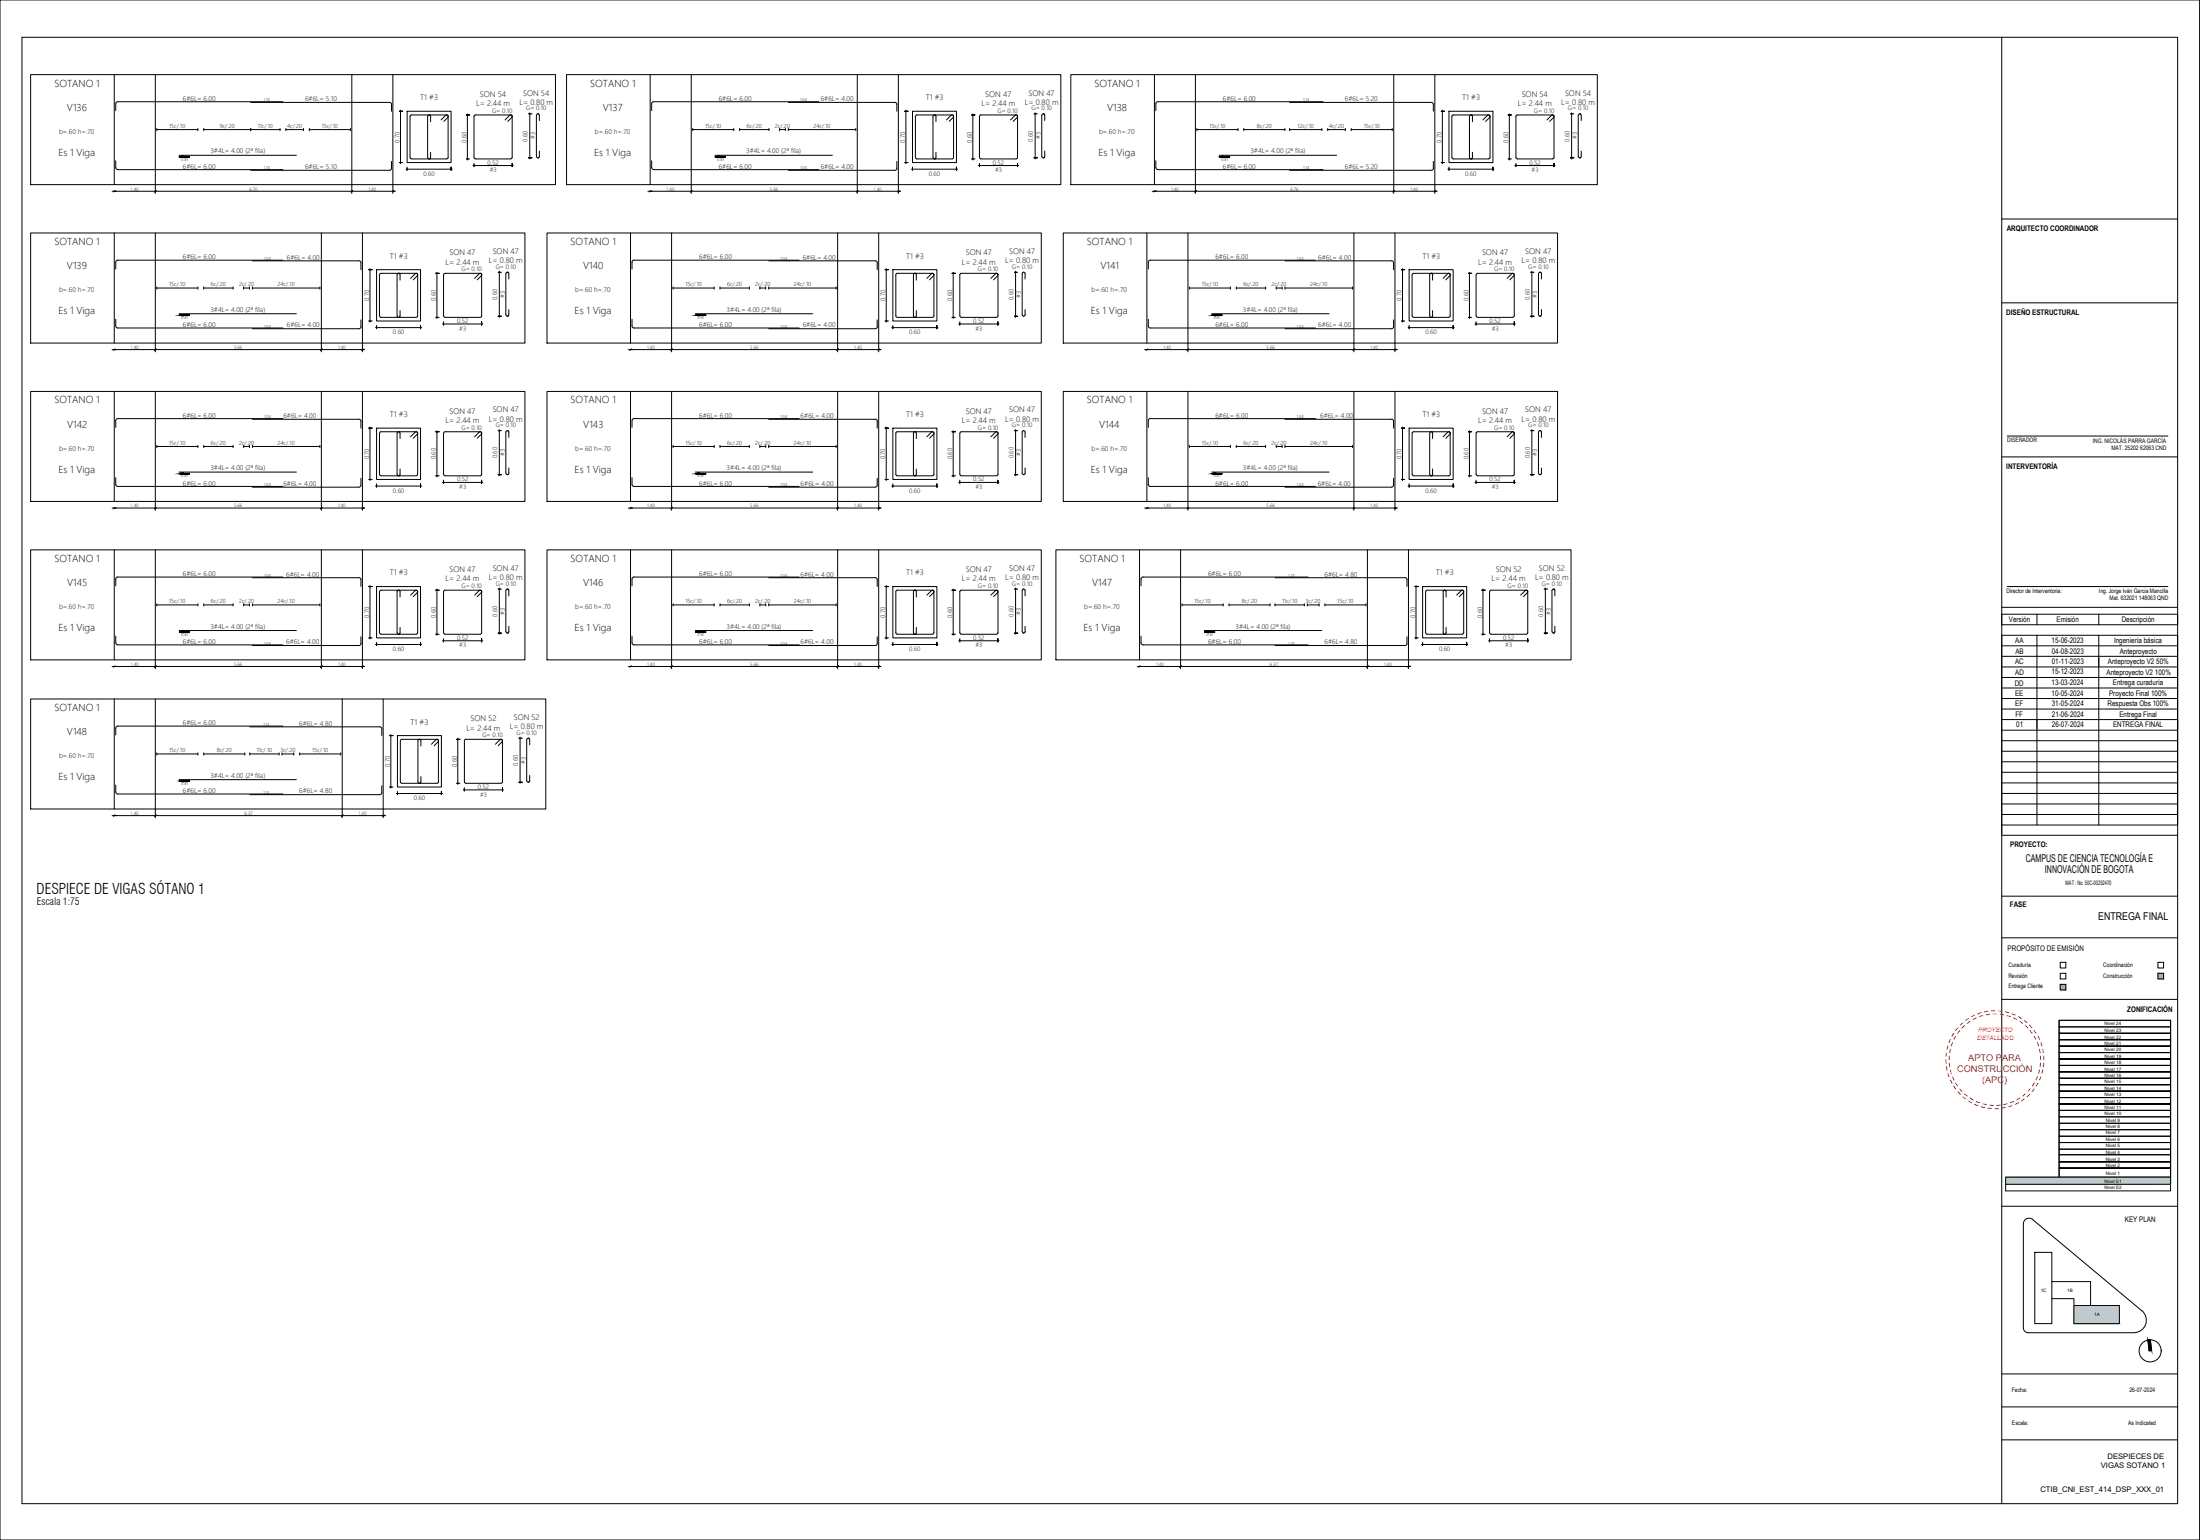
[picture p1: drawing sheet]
<svg xmlns="http://www.w3.org/2000/svg" width="1000mm" height="700mm" viewBox="0 0 1000 700" stroke-linecap="round" stroke-linejoin="round" font-family="sans-serif">
<!-- layer: SECC -->
<g fill="none" stroke="#000" stroke-width=".45">
<path d="M14 34h239v50h-239zM52 34v50M71 34v50M160 34v50M179 34v50M258 34h224v50h-224zM296 34v50M314 34v50M390 34v50M408 34v50M487 34h239v50h-239zM525 34v50"/>
<path d="M543 34v50M634 34v50M652 34v50M185 51h20v23h-20zM415 51h20v23h-20zM659 51h20v23h-20zM14 106h225v50h-225zM52 106v50M71 106v50M146 106v50M165 106v50M249 106h224v50h-224z"/>
<path d="M287 106v50M305 106v50M381 106v50M399 106v50M483 106h225v50h-225zM521 106v50M540 106v50M615 106v50M634 106v50M171 123h20v23h-20zM406 123h20v23h-20zM641 123h20v23h-20z"/>
<path d="M14 178h225v50h-225zM52 178v50M71 178v50M146 178v50M165 178v50M249 178h224v50h-224zM287 178v50M305 178v50M381 178v50M399 178v50M483 178h225v50h-225zM521 178v50"/>
<path d="M540 178v50M615 178v50M634 178v50M171 195h20v23h-20zM406 195h20v23h-20zM641 195h20v23h-20zM14 250h225v50h-225zM52 250v50M71 250v50M146 250v50M165 250v50M249 250h224v50h-224z"/>
<path d="M287 250v50M305 250v50M381 250v50M399 250v50M480 250h234v50h-234zM518 250v50M537 250v50M622 250v50M640 250v50M171 267h20v23h-20zM406 267h20v23h-20zM647 267h20v23h-20z"/>
<path d="M14 318h234v50h-234zM52 318v50M71 318v50M156 318v50M174 318v50M181 334h20v24h-20z"/>
</g>
<!-- layer: Refuerzo -->
<g fill="none" stroke="#000" stroke-width=".45">
<path d="M114 47h63M129 46h-75l-1 1v3M177 47h1v4M196 55v-2a.7 .7 0 0 0-1-1 .7 .7 0 0 0-1 1v19a.7 .7 0 0 0 1 0 .7 .7 0 0 0 1 0v-3M201 54l2-2 1 1v19h-17v-20h16l1 1-2 2M215 53v19M216 53v-1h16l1 1-2 2M232 52l-2 2M232 52l1 1v19h-17M245 55v-3a.7 .7 0 0 0-1 0v19a.7 .7 0 0 0 1 1 .7 .7 0 0 0 0-1v-2M358 47h49h1v4M372 46h-75l-1 1v3"/>
<path d="M425 55v-2a.7 .7 0 0 0 0-1 .7 .7 0 0 0-1 1v19a.7 .7 0 0 0 1 0v-3M433 53l-1 2M433 53v-1h-17v20h17v-19v-1l-3 2M445 53v19M459 54l3-2 1 1v19h-1M462 52h-16l-1 1M462 52l1 1-2 2M475 55v-3a.7 .7 0 0 0-1 0v19a.7 .7 0 0 0 0 1 .7 .7 0 0 0 1-1v-2M586 47h65h1v4M601 46h-75v1l-1 3M661 52h16M661 52l-1 1v19h1"/>
<path d="M669 55v-2a.7 .7 0 0 0 0-1 .7 .7 0 0 0-1 1v19a.7 .7 0 0 0 1 0v-3M674 54l2-2 1 1v19M677 52v1l-2 2M703 54l3-2v1v19h-17v-20h17v1l-2 2M717 52v19M718 52a.7 .7 0 0 1 1 0v3M53 73v4h1M54 77h75M81 71h54M114 77h63M178 73v4M178 76l-1 1"/>
<path d="M296 73v4h1M297 77h75M325 71h53M408 73v4M408 76l-1 1h-49M445 72h1h16M525 73l1 4M526 77h75M554 71h54M652 73v4M652 76l-1 1h-65M661 72h16"/>
<path d="M719 69v2a.7 .7 0 0 1-1 1 .7 .7 0 0 1 0-1M115 119h48h1M129 118h-75l-1 1v3M164 119v4M349 119h49M363 118h-75l-1 1v3M398 119h1v4M584 119h49l1 4M598 118h-75l-1 1v3M182 127v-2a.7 .7 0 0 0-1-1 .7 .7 0 0 0 0 1v19a.7 .7 0 0 0 1 0v-3M187 127l2-3 1 1v19h-17v-20h16l1 1-2 2M216 127l2-3 1 1v19h-17v-20h17v1l-2 2"/>
<path d="M231 127v-3a.7 .7 0 0 0-1 0v19a.7 .7 0 0 0 1 1 .7 .7 0 0 0 0-1v-2M408 124h16M408 124l-1 1v19h1M417 127v-2a.7 .7 0 0 0-1-1 .7 .7 0 0 0-1 1v19a.7 .7 0 0 0 1 0 .7 .7 0 0 0 1 0v-3M421 127l3-3 1 1v19h-1M424 124l1 1-2 2M450 127l3-3 1 1-1 19h-16v-20h16l1 1-2 2M465 124h.1M465 124v19a.7 .7 0 0 0 0 1 .7 .7 0 0 0 1-1v-2M465 124h1v3M651 127v-2a.7 .7 0 0 0 0-1 .7 .7 0 0 0-1 1v19a.7 .7 0 0 0 1 0v-3M659 125l-2 2"/>
<path d="M659 125v-1h-17v20h17v-19l-1-1-2 3M685 127l2-3 1 1v19h-17v-20h17v1l-2 2M701 127v-3a.7 .7 0 0 0-1 0 .7 .7 0 0 0-1 0v19a.7 .7 0 0 0 1 1 .7 .7 0 0 0 1-1v-2M53 145v4h1h75M81 143h54M164 145v4M164 148l-1 1h-48M287 145v4h1h75M316 143h53M349 149h49M399 145v4M399 148l-1 1"/>
<path d="M408 144h16M465 144h.1M522 145v4h1h75M551 143h53M634 145v4M634 148l-1 1h-49M115 191h48h1M129 190h-75l-1 1v3M164 191v4M173 197v19h17v-19M173 197v-1h16l1 1-2 2M181 197v19a.7 .7 0 0 0 1 0v-3"/>
<path d="M182 197a.7 .7 0 0 0-1-1 .7 .7 0 0 0 0 1M182 197v2M190 197l-1-1-2 3M202 197v19h17v-19M202 197v-1h17v1l-2 2M219 197l-1-1-2 3M231 199v-3a.7 .7 0 0 0-1 0v19a.7 .7 0 0 0 1 1 .7 .7 0 0 0 0-1v-2M349 191h49M363 190h-75l-1 1v3M398 191h1v4M407 197v19h1M408 196h16"/>
<path d="M408 196l-1 1M415 197v19a.7 .7 0 0 0 1 0 .7 .7 0 0 0 1 0v-3M417 197a.7 .7 0 0 0-1-1 .7 .7 0 0 0-1 1M417 197v2M424 196l1 1-2 2M425 197l-1-1-3 3M425 197v19h-1M436 197v19h1h16l1-19M436 197l1-1h16l1 1-2 2M454 197l-1-1-3 3M465 196h.1M465 196v19v1"/>
<path d="M465 196h1v3M584 191h49l1 4M598 190h-75l-1 1v3M642 197v19h1h16v-19M642 197l1-1h16v1M650 197v19a.7 .7 0 0 0 1 0v-3M651 197v2M651 197a.7 .7 0 0 0 0-1 .7 .7 0 0 0-1 1M659 197l-2 2M659 197l-1-1-2 3M671 197v19h1h16v-19M671 197l1-1h16v1l-2 2"/>
<path d="M688 197l-1-1-2 3M701 199v-3a.7 .7 0 0 0-1 0 .7 .7 0 0 0-1 0v19a.7 .7 0 0 0 1 1 .7 .7 0 0 0 1-1v-2M53 217v4h1h75M81 215h54M164 217v3M287 217v4h1h75M316 215h53M399 217v4h-1M408 216h16M465 216h.1M466 213v2l-1 1M522 217v4h1h75"/>
<path d="M551 215h53M634 217l-1 4h-49M164 220l-1 1h-48M349 221h49M115 263h48h1M129 262h-75l-1 1v3M164 263v4M173 269v19h17v-19M173 269v-1h16l1 1-2 2M181 269v19a.7 .7 0 0 0 1 0v-3M182 269a.7 .7 0 0 0-1-1 .7 .7 0 0 0 0 1M182 269v2"/>
<path d="M190 269l-1-1-2 2M202 269v19h17v-19M202 269v-1h17v1l-2 2M219 269l-1-1-2 2M231 271v-3a.7 .7 0 0 0-1 0v19a.7 .7 0 0 0 1 1 .7 .7 0 0 0 0-1v-2M349 263h49M363 262h-75l-1 1v3M398 263h1v4M407 269v19h1M408 268h16M408 268l-1 1M415 269v19a.7 .7 0 0 0 1 0 .7 .7 0 0 0 1 0v-3"/>
<path d="M417 269a.7 .7 0 0 0-1-1 .7 .7 0 0 0-1 1M417 269v2M424 268l1 1-2 2M425 269l-1-1-3 2M425 269v19h-1M436 269v19h1h16l1-19M436 269l1-1h16l1 1-2 2M454 269l-1-1-3 2M465 268h.1M465 268v19v1M465 268h1v3M580 263h59h1v4"/>
<path d="M595 262h-75l-1 1v3M648 269v19M648 269l1-1h16v1l-2 2M656 269v19a.7 .7 0 0 0 1 0v-3M657 269v2M657 269a.7 .7 0 0 0 0-1 .7 .7 0 0 0-1 1M665 269l-1-1-2 2M665 269v19h-16h-1M677 269v19h1h16l1-19M677 269l1-1h16v1l-1 2M695 269l-1-1-3 2M707 271v-3a.7 .7 0 0 0-1 0v19a.7 .7 0 0 0 0 1 .7 .7 0 0 0 1-1v-2"/>
<path d="M53 289v4h1h75M81 287h54M164 289v3M164 292l-1 1h-48M287 289v4h1h75M316 287h53M349 293h49M399 289v4h-1M408 288h16M465 288h.1M466 285v2l-1 1M519 289v4h1h75"/>
<path d="M547 287h54M640 289v4h-1h-59M114 330h59M129 330h-75l-1 1v3M173 330l1 1v3M191 339v-2a.7 .7 0 0 0 0-1 .7 .7 0 0 0-1 1v18a.7 .7 0 0 0 1 1 .7 .7 0 0 0 0-1v-2M196 338l2-2h1v20h-17v-20h17v1l-2 2M227 336l-2 2M227 336h1v1v19h-17v-20h17v1l-2 2M241 339v-3a.7 .7 0 0 0-1 0 .7 .7 0 0 0-1 0v19a.7 .7 0 0 0 1 0 .7 .7 0 0 0 1 0v-3M53 357v3l1 1h75M81 354h54"/>
<path d="M174 357v4h-1h-59"/>
</g>
<!-- layer: tex-rf -->
<g fill="none" stroke="#000" stroke-width=".45">
<path d="M71 59h19M71 58v1M90 58v1M93 59h34M93 58v1M114 58v1M127 58v1M130 59h8M130 58v1M138 58v1M141 59h18M141 58v1"/>
<path d="M159 58v1M182 51h1h-1M182 51h1M182 50v24M212 52h1h-1M212 52h1M212 52v21M240 52h2M241 51v21M315 59h19M315 58v1M334 58v1"/>
<path d="M336 59h14M336 58v1M350 58v1M354 59h3M354 58v1M357 58v1M358 59h31M358 58v1M389 58v1M411 51h2h-2M411 51h1M412 50v24"/>
<path d="M442 52h1h-1M442 52h1M442 52v21M470 52h2M471 51v21M544 59h19M544 58v1M563 58v1M565 59h19M565 58v1M584 58v1M586 59h15"/>
<path d="M586 58v1M601 58v1M604 59h8M604 58v1M612 58v1M614 59h19M614 58v1M633 58v1M655 51h2h-2M655 51h1M656 50v24M686 52h1h-1"/>
<path d="M686 52h1M686 52v21M714 52h1M714 51v21M182 74h1M185 77h21M185 76v1M205 77v-1v1M205 76v1M212 72h1M215 75h18M215 74v2"/>
<path d="M233 76v-2v2M233 75v1M240 72h2h-2M240 72h1M411 74h2M414 77h21M415 76v1M435 77v-1v1M435 76v1M442 72h1M445 75h18M445 74v2"/>
<path d="M463 76v-2v2M463 75v1M470 72h2h-2M470 72h1M655 74h2M658 77h21M659 76v1M679 77v-1v1M679 76v1M686 72h1M689 75h18M689 74v2"/>
<path d="M706 76v-2v2M706 75v1M714 72h1h-1M714 72h1M71 131h19M71 130v1M90 130v1M93 131h13M93 130v1M106 130v1M111 131h2M111 130v1"/>
<path d="M113 130v1M115 131h30M115 130v1M145 130v1M168 123h1h-1M168 123h1M168 122v24M198 124h2h-2M198 124h1M199 124v21M226 124h2M227 123v21"/>
<path d="M306 131h19M306 130v1M325 130v1M327 131h14M327 130v1M341 130v1M345 131h3M345 130v1M348 130v1M349 131h31M349 130v1M380 130v1"/>
<path d="M402 123h2h-2M402 123h1M403 122v24M433 124h1h-1M433 124h1M433 124v21M461 124h2M462 123v21M541 131h18M541 130v1M559 130v1M562 131h13"/>
<path d="M562 130v1M575 130v1M580 131h3M580 130v1M583 130v1M584 131h31M584 130v1M615 130v1M637 123h2h-2M637 123h1M638 122v24M668 124h1h-1"/>
<path d="M668 124h1M668 124v21M696 124h1M696 123v21M168 146h1M171 149h21M171 148v1M191 149v-1v1M191 148v1M198 144h2M201 147h18M202 146v2"/>
<path d="M219 148v-2v2M219 147v1M226 144h2h-2M226 144h1M402 146h2M405 149h21M406 148v1M426 149v-1v1M426 148v1M433 144h1M436 147h18M436 146v2"/>
<path d="M454 148v-2v2M454 147v1M461 144h2h-2M461 144h1M637 146h2M640 149h21M641 148v1M661 149v-1v1M661 148v1M668 144h1M671 147h18M671 146v2"/>
<path d="M688 148v-2v2M688 147v1M696 144h1h-1M696 144h1M168 195h1h-1M168 195h1M168 194v24M198 196h2h-2M198 196h1M199 196v21M226 196h2M227 195v21"/>
<path d="M402 195h2h-2M402 195h1M403 194v24M433 196h1h-1M433 196h1M433 196v21M461 196h2M462 195v21M637 195h2h-2M637 195h1M638 194v24M668 196h1h-1"/>
<path d="M668 196h1M668 196v21M696 196h1M696 195v21M71 202v1M71 203h19M90 202v1M93 202v1M93 203h13M106 202v1M111 202v1M111 203h2"/>
<path d="M113 202v1M115 202v1M115 203h30M145 202v1M168 218h1M171 220v1M198 216h2M201 219h18M202 218v2M219 220v-2v2M219 219v1M226 216h2h-2"/>
<path d="M226 216h1M306 202v1M306 203h19M325 202v1M327 202v1M327 203h14M341 202v1M345 202v1M345 203h3M348 202v1M349 202v1M349 203h31"/>
<path d="M380 202v1M402 218h2M406 220v1M433 216h1M436 219h18M436 218v2M454 220v-2v2M454 219v1M461 216h2h-2M461 216h1M541 202v1M541 203h18"/>
<path d="M559 202v1M562 202v1M562 203h13M575 202v1M580 202v1M580 203h3M583 202v1M584 202v1M584 203h31M615 202v1M637 218h2M641 220v1"/>
<path d="M668 216h1M671 219h18M671 218v2M688 220v-2v2M688 219v1M696 216h1h-1M696 216h1M171 221h21M191 221v-1v1M191 220v1M405 221h21M426 221v-1v1"/>
<path d="M426 220v1M640 221h21M661 221v-1v1M661 220v1M71 274v1M71 275h19M90 274v1M93 274v1M93 275h13M106 274v1M111 274v1M111 275h2"/>
<path d="M113 274v1M115 274v1M115 275h30M145 274v1M168 267h1h-1M168 267h1M168 266v24M198 268h2h-2M198 268h1M199 268v21M226 268h2M227 267v21"/>
<path d="M306 274v1M306 275h19M325 274v1M327 274v1M327 275h14M341 274v1M345 274v1M345 275h3M348 274v1M349 274v1M349 275h31M380 274v1"/>
<path d="M402 267h2h-2M402 267h1M403 266v24M433 268h1h-1M433 268h1M433 268v21M461 268h2M462 267v21M537 275h19M537 274v1M556 274v1M559 275h18"/>
<path d="M559 274v1M577 274v1M580 275h13M580 274v1M593 274v1M594 275h6M594 274v1M600 274v1M602 275h19M602 274v1M621 274v1M643 267h2h-2"/>
<path d="M643 267h1M644 266v24M674 268h1h-1M674 268h1M674 268v21M702 268h2M703 267v21M168 290h1M171 293h21M171 292v1M191 293v-1v1M191 292v1"/>
<path d="M198 288h2M201 291h18M202 290v2M219 292v-2v2M219 291v1M226 288h2h-2M226 288h1M402 290h2M405 293h21M406 292v1M426 293v-1v1M426 292v1"/>
<path d="M433 288h1M436 291h18M436 290v2M454 292v-2v2M454 291v1M461 288h2h-2M461 288h1M643 290h2M646 293h21M647 292v1M667 293v-1v1M667 292v1"/>
<path d="M674 288h1M677 291h18M677 290v2M695 292v-2v2M695 291v1M702 288h2h-2M702 288h1M177 334h2h-2M177 334h1M178 334v24M208 336h1h-1M208 336h1"/>
<path d="M208 336v21M236 336h1M236 335v21M71 342v1M71 343h19M90 342v1M93 342v1M93 343h18M111 342v1M114 343h13M114 342v1M127 342v1"/>
<path d="M128 343h6M128 342v1M134 342v1M136 343h19M136 342v1M155 342v1M177 358h2M181 360v1M208 356h1M211 359h18M211 358v2M228 360v-2v2"/>
<path d="M228 358v2M236 356h1h-1M236 356h1M180 361h21M201 361v-1v1M201 360v1"/>
</g>
<!-- layer: Refuerzo -->
<g fill="#000">
<circle cx="195" cy="52" r=".2"/>
<circle cx="245" cy="52" r=".2"/>
<circle cx="425" cy="52" r=".2"/>
<circle cx="474" cy="52" r=".2"/>
<circle cx="669" cy="52" r=".2"/>
<circle cx="718" cy="52" r=".2"/>
<circle cx="195" cy="72" r=".2"/>
<circle cx="245" cy="72" r=".2"/>
<circle cx="425" cy="72" r=".2"/>
<circle cx="474" cy="72" r=".2"/>
<circle cx="669" cy="72" r=".2"/>
<circle cx="718" cy="72" r=".2"/>
<circle cx="181" cy="124" r=".2"/>
<circle cx="231" cy="124" r=".2"/>
<circle cx="416" cy="124" r=".2"/>
<circle cx="651" cy="124" r=".2"/>
<circle cx="700" cy="124" r=".2"/>
<circle cx="181" cy="144" r=".2"/>
<circle cx="231" cy="144" r=".2"/>
<circle cx="416" cy="144" r=".2"/>
<circle cx="651" cy="144" r=".2"/>
<circle cx="700" cy="144" r=".2"/>
<circle cx="181" cy="196" r=".2"/>
<circle cx="231" cy="196" r=".2"/>
<circle cx="416" cy="196" r=".2"/>
<circle cx="651" cy="196" r=".2"/>
<circle cx="700" cy="196" r=".2"/>
<circle cx="181" cy="216" r=".2"/>
<circle cx="231" cy="216" r=".2"/>
<circle cx="416" cy="216" r=".2"/>
<circle cx="651" cy="216" r=".2"/>
<circle cx="700" cy="216" r=".2"/>
<circle cx="181" cy="268" r=".2"/>
<circle cx="231" cy="268" r=".2"/>
<circle cx="416" cy="268" r=".2"/>
<circle cx="706" cy="268" r=".2"/>
<circle cx="181" cy="288" r=".2"/>
<circle cx="231" cy="288" r=".2"/>
<circle cx="416" cy="288" r=".2"/>
<circle cx="706" cy="288" r=".2"/>
<circle cx="191" cy="336" r=".2"/>
<circle cx="240" cy="336" r=".2"/>
<circle cx="191" cy="356" r=".2"/>
<circle cx="240" cy="355" r=".2"/>
</g>
<!-- layer: dim -->
<g fill="none" stroke="#000" stroke-width=".45">
<path d="M51 87h129M52 87h.1M71 84v4M71 87h-1M160 84v4M160 87h.1M179 84v4M179 87h-1M295 87h114M296 87h-1M314 84v4M315 87h-1"/>
<path d="M390 84v4M390 87h-1M408 84v4M409 87h-1M524 87h129M525 87h-1M543 84v4M544 87h-1M634 84v4M634 87h-1M652 84v4M653 87h-1"/>
<path d="M51 159h115M52 159h.1M71 156v4M71 159h-1M146 156v4M146 159h.1M165 156v4M165 159h-1M286 159h114M287 159h-1M305 156v4M306 159h-1"/>
<path d="M381 156v4M381 159h-1M399 156v4M400 159h-1M520 159h115M522 159h-1M540 156v4M540 159h.1M615 156v4M616 159h-1M634 156v4M635 159h-1"/>
<path d="M51 231h115M52 231h.1M71 228v4M71 231h-1M146 228v4M146 231h.1M165 228v4M165 231h-1M286 231h114M287 231h-1M305 228v4M306 231h-1"/>
<path d="M381 228v4M381 231h-1M399 228v4M400 231h-1M520 231h115M522 231h-1M540 228v4M540 231h.1M615 228v4M616 231h-1M634 228v4M635 231h-1"/>
<path d="M71 300v4M146 300v4M165 300v4M305 300v4M381 300v4M399 300v4M537 300v4M622 300v4M640 300v4M51 303h115M52 303h.1M71 303h-1"/>
<path d="M146 303h.1M165 303h-1M286 303h114M287 303h-1M306 303h-1M381 303h-1M400 303h-1M517 303h124M518 303h.1M537 303h-1M622 303h-1M641 303h-1"/>
<path d="M51 371h124M52 370v1M71 368v4M71 370l-1 1M156 368v4M156 370l-1 1M174 368v4M175 370l-1 1"/>
</g>
<!-- layer: Refuerzo -->
<g fill="#000" stroke="#000" stroke-width=".45">
<path d="M82 71h1zM326 71h1zM555 71h1zM82 143h1zM317 143h1zM551 143h2zM552 143h1zM82 215h1zM317 215h1zM551 215h2zM552 215h1zM82 287h1z"/>
<path d="M317 287h1zM548 287h1zM82 355h1z"/>
<path d="M82 71h1zM82 71h1z"/>
<path d="M82 71h1zM82 71h1z"/>
<path d="M82 71h4zM81 71h5z"/>
<path d="M81 71h5zM81 71h5z"/>
<path d="M326 71h1zM326 71l1 1z"/>
<path d="M326 71h1zM326 71h1z"/>
<path d="M326 71h4zM325 71h5z"/>
<path d="M325 71h5zM325 71h5z"/>
<path d="M555 71h1zM555 71h1z"/>
<path d="M555 71h1zM555 71h1z"/>
<path d="M555 71h4zM554 71h5z"/>
<path d="M554 71h5zM554 71h5z"/>
<path d="M82 143h1zM82 143h1z"/>
<path d="M82 143h1zM82 143h1z"/>
<path d="M82 143h4zM81 143h5z"/>
<path d="M81 143h5zM81 143h5z"/>
<path d="M317 143h1zM317 143h1z"/>
<path d="M317 143h1zM317 143h1z"/>
<path d="M317 143h4zM316 143h5z"/>
<path d="M316 143h5zM316 143h5z"/>
<path d="M551 143h2zM552 143h1z"/>
<path d="M552 143h1zM551 143h2z"/>
<path d="M551 143h5zM551 143h5z"/>
<path d="M551 143h5zM551 143h5z"/>
<path d="M82 215h1zM82 215h1z"/>
<path d="M82 215h1zM82 215h1z"/>
<path d="M82 215h4zM81 215h5z"/>
<path d="M81 215h5zM81 215h5z"/>
<path d="M317 215h1zM317 215h1z"/>
<path d="M317 215h1zM317 215h1z"/>
<path d="M317 215h4zM316 215h5z"/>
<path d="M316 215h5zM316 215h5z"/>
<path d="M551 215h2zM552 215h1z"/>
<path d="M552 215h1zM551 215h2z"/>
<path d="M551 215h5zM551 215h5z"/>
<path d="M551 215h5zM551 215h5z"/>
<path d="M82 287h1zM82 287h1z"/>
<path d="M82 287h1zM82 287h1z"/>
<path d="M82 287h4zM81 287h5z"/>
<path d="M81 287h5zM81 287h5z"/>
<path d="M317 287h1zM317 287h1z"/>
<path d="M317 287h1zM317 287h1z"/>
<path d="M317 287h4zM316 287h5z"/>
<path d="M316 287h5zM316 287h5z"/>
<path d="M548 287h1zM548 287h1z"/>
<path d="M548 287h1zM548 287h1z"/>
<path d="M548 287h4zM547 287h5z"/>
<path d="M547 287h5zM547 287h5z"/>
<path d="M82 355h1zM82 355h1z"/>
<path d="M82 355h1zM82 355h1z"/>
<path d="M82 355h4zM81 355h5z"/>
<path d="M81 355h5zM81 355h5z"/>
</g>
<!-- layer: E_TEXTO -->
<g fill="none" stroke="#000" stroke-width=".45">
<path d="M936 464h51v3h-51h51v38h-51v3h51v-3h-51v-3h51h-51v-3h51h-51v-3h51h-51v-3h51h-51v-3h51h-51v-3h51h-51v-3h51h-51v-3h51h-51v-3h51h-51v-3h51h-51v-2h51h-51v-3h51h-51zM936 470h51M936 473h51M936 475h51M936 478h51M987 464v71v-4h-51M987 464v67M987 464h-51v71M936 481h51M936 484h51M936 487h51M936 490h51"/>
<path d="M936 493h51M936 496h51M936 499h51M936 513h51v3h-51zM936 516h51v3h-51zM936 519h51v3h-51zM936 508h51v5h-51v-2h51h-51zM936 502h51M936 505h51M912 535h75v3h-75h75v3h-75zM912 535h75v3h-75M936 525h51v6h-51v4h51v-4h-51v-3h51h-51z"/>
<path d="M936 522h51v3h-51zM936 528h51"/>
</g>
<!-- layer: G-ANNO-TTLB -->
<path d="M912 535l75 3v-3zM912 535l75 3h-75z" fill="#b4cfd6" stroke="#b4cfd6" stroke-width=".45"/>
<!-- layer: ROTULO CURADURIA|E_TEXTO -->
<g fill="none" stroke="#000" stroke-width=".45">
<path d="M0 0h1000v700h-1000zM10 17h980v666h-980zM910 17v666M910 100h80M910 138h80M912 198h74M910 208h80M910 276h80M912 267h74M910 380h80M910 407h80M910 426h80"/>
<path d="M910 454h80M910 548h80M925 569h8v33h-8zM933 590h10v3M933 582h17v11M943 593h20v9h-20zM974 596l-50-42a2.6 2.6 0 0 0-3 0 2.6 2.6 0 0 0-1 2v48M974 596a6 6 0 0 1 1 6 6 6 0 0 1-5 4M920 603v2l2 1h48M976 609h2v5h-1zM910 639h80M910 624h80"/>
<path d="M910 654h80"/>
</g>
<!-- layer: ROTULO CURADURIA|G-ANNO-TTLB-THIN -->
<g fill="none" stroke="#000" stroke-width=".45">
<path d="M937 437h2v3h-2zM981 437h3v3h-3zM937 447h2v3h-2zM937 442h2v3h-2zM981 442h3v3h-3z"/>
<circle cx="977" cy="614" r="5"/>
</g>
<!-- layer: ROTULO CURADURIA|E_TEXTO -->
<g fill="#7aafdf" stroke="#7aafdf" stroke-width=".45">
<path d="M981 442l3 3v-3zM981 442l3 3h-3z"/>
<path d="M937 447l2 3v-3zM937 447l2 3h-2z"/>
</g>
<!-- layer: ROTULO CURADURIA|G-ANNO-TTLB -->
<path d="M943 593l20 9v-9zM943 593l20 9h-20z" fill="#b4cfd6" stroke="#b4cfd6" stroke-width=".45"/>
<!-- layer: ROTULO CURADURIA|E_TEXTO -->
<g fill="#000" stroke="#000" stroke-width=".45">
<path d="M976 609h2v5zM976 609h2z"/>
<path d="M976 609l1 5h1zM977 614h1z"/>
</g>
<!-- layer: ROTULO CURADURIA|A-DETL-THIN -->
<g fill="none" stroke="#000" stroke-width=".45">
<path d="M910 279h80v5h-80zM926 279v5M954 279v5M910 298h80M910 294h80M926 289v42M954 299v76M954 289v14M910 317h80M910 313h80M910 308h80M910 303h80"/>
<path d="M910 322h80M910 327h80v48h-80M910 337h80M910 332h80M926 327v48M990 331v-42h-80v90M910 356h80M910 351h80M910 346h80M910 341h80M910 370h80M910 365h80"/>
<path d="M910 361h80"/>
</g>
<!-- layer: ROTULO CURADURIA|A-ANNO-NOTE -->
<g fill="none" stroke="#f00" stroke-width=".45">
<path d="M904 460h-2M907 459h-2M908 459l2 1M912 460h1M885 478v2M886 475l-1 2M887 477l-1 1M887 472l-1 2M888 474l-1 1M888 470l-1 1M889 471l-1 1M890 467l-1 1"/>
<path d="M891 468l-1 2M892 465l-1 1M893 466l-1 1M895 463l-1 1M896 464l-2 1M898 461l-2 1M898 463h-1M901 460l-2 1M901 462h-1M904 461h-1M906 461h2M909 461h2"/>
<path d="M912 462h2M915 461h1M915 463h2M918 462l1 1M918 464l1 1M920 464l1 1M921 466l1 1M923 466l1 1M923 468l1 2M925 468l1 2M925 471l1 1M926 474l1 1"/>
<path d="M926 471l1 1M927 477v1M928 474v1M929 477v1M885 482v1M885 485v1M886 488v1M886 483v2M886 480v2M887 491v1M887 486v2M888 489v2"/>
<path d="M888 494l1 1M889 492l1 2M890 496l1 1M891 495l1 1M892 498l2 1M893 497l1 1M896 499l1 1M918 499l-1 1M920 499l-1 1M921 497l-1 1M923 497l-1 1M923 495l-1 1"/>
<path d="M925 495l-1 1M925 492l-1 2M926 489v2M926 492v2M927 486v2M928 480v2M928 483l-1 2M928 489l-1 2M929 486l-1 2M929 483v2M929 480v2M895 500l1 1"/>
<path d="M898 502h1M898 501h2M901 503h1M901 502h2M904 504h1M905 502h1M909 504h-2M909 502h-1M912 503l-2 1M912 502h-1M915 502l-2 1M915 501h-1"/>
<path d="M918 501l-2 1"/>
</g>
<text font-size="6.7" x="17" y="406">DESPIECE DE VIGAS SÓTANO 1</text>
<g font-size="4.9">
<text x="921" y="392">CAMPUS DE CIENCIA TECNOLOGÍA E</text>
<text x="930" y="397">INNOVACIÓN DE BOGOTA</text>
<text x="954" y="418">ENTREGA FINAL</text>
</g>
<text font-size="4.7" x="17" y="411">Escala 1:75</text>
<g font-size="4.6">
<text x="25" y="39">SOTANO 1</text>
<text x="268" y="39">SOTANO 1</text>
<text x="498" y="39">SOTANO 1</text>
<text x="30" y="50">V136</text>
<text x="274" y="50">V137</text>
<text x="503" y="50">V138</text>
<text x="27" y="71">Es 1 Viga</text>
<text x="270" y="71">Es 1 Viga</text>
<text x="499" y="71">Es 1 Viga</text>
<text x="25" y="111">SOTANO 1</text>
<text x="259" y="111">SOTANO 1</text>
<text x="494" y="111">SOTANO 1</text>
<text x="30" y="122">V139</text>
<text x="265" y="122">V140</text>
<text x="500" y="122">V141</text>
<text x="27" y="143">Es 1 Viga</text>
<text x="261" y="143">Es 1 Viga</text>
<text x="496" y="143">Es 1 Viga</text>
<text x="25" y="183">SOTANO 1</text>
<text x="259" y="183">SOTANO 1</text>
<text x="494" y="183">SOTANO 1</text>
<text x="30" y="194">V142</text>
<text x="265" y="194">V143</text>
<text x="500" y="194">V144</text>
<text x="27" y="215">Es 1 Viga</text>
<text x="261" y="215">Es 1 Viga</text>
<text x="496" y="215">Es 1 Viga</text>
<text x="25" y="255">SOTANO 1</text>
<text x="259" y="255">SOTANO 1</text>
<text x="491" y="255">SOTANO 1</text>
<text x="30" y="266">V145</text>
<text x="265" y="266">V146</text>
<text x="496" y="266">V147</text>
<text x="27" y="287">Es 1 Viga</text>
<text x="261" y="287">Es 1 Viga</text>
<text x="493" y="287">Es 1 Viga</text>
<text x="25" y="323">SOTANO 1</text>
<text x="30" y="334">V148</text>
<text x="27" y="355">Es 1 Viga</text>
</g>
<g font-size="4.2" fill="#f00">
<text x="895" y="482">APTO PARA</text>
<text x="890" y="487">CONSTRUCCIÓN</text>
<text x="901" y="492">(APC)</text>
</g>
<g font-size="3.6">
<text x="191" y="46">T1 #3</text>
<text x="218" y="44">SON 54</text>
<text x="236" y="48">L= 0.80 m</text>
<text x="238" y="43">SON 54</text>
<text x="421" y="46">T1 #3</text>
<text x="448" y="44">SON 47</text>
<text x="466" y="48">L= 0.80 m</text>
<text x="468" y="43">SON 47</text>
<text x="665" y="46">T1 #3</text>
<text x="692" y="44">SON 54</text>
<text x="710" y="48">L= 0.80 m</text>
<text x="711" y="43">SON 54</text>
<text x="216" y="48">L= 2.44 m</text>
<text x="446" y="48">L= 2.44 m</text>
<text x="690" y="48">L= 2.44 m</text>
<text x="177" y="118">T1 #3</text>
<text x="204" y="116">SON 47</text>
<text x="222" y="120">L= 0.80 m</text>
<text x="224" y="115">SON 47</text>
<text x="412" y="118">T1 #3</text>
<text x="439" y="116">SON 47</text>
<text x="457" y="120">L= 0.80 m</text>
<text x="459" y="115">SON 47</text>
<text x="647" y="118">T1 #3</text>
<text x="674" y="116">SON 47</text>
<text x="692" y="120">L= 0.80 m</text>
<text x="693" y="115">SON 47</text>
<text x="203" y="120">L= 2.44 m</text>
<text x="437" y="120">L= 2.44 m</text>
<text x="672" y="120">L= 2.44 m</text>
<text x="177" y="190">T1 #3</text>
<text x="204" y="188">SON 47</text>
<text x="222" y="192">L= 0.80 m</text>
<text x="224" y="187">SON 47</text>
<text x="412" y="190">T1 #3</text>
<text x="439" y="188">SON 47</text>
<text x="457" y="192">L= 0.80 m</text>
<text x="459" y="187">SON 47</text>
<text x="647" y="190">T1 #3</text>
<text x="674" y="188">SON 47</text>
<text x="692" y="192">L= 0.80 m</text>
<text x="693" y="187">SON 47</text>
<text x="203" y="192">L= 2.44 m</text>
<text x="437" y="192">L= 2.44 m</text>
<text x="672" y="192">L= 2.44 m</text>
<text x="177" y="262">T1 #3</text>
<text x="204" y="260">SON 47</text>
<text x="222" y="264">L= 0.80 m</text>
<text x="224" y="259">SON 47</text>
<text x="412" y="262">T1 #3</text>
<text x="439" y="260">SON 47</text>
<text x="457" y="264">L= 0.80 m</text>
<text x="459" y="259">SON 47</text>
<text x="653" y="262">T1 #3</text>
<text x="680" y="260">SON 52</text>
<text x="698" y="264">L= 0.80 m</text>
<text x="700" y="259">SON 52</text>
<text x="203" y="264">L= 2.44 m</text>
<text x="437" y="264">L= 2.44 m</text>
<text x="678" y="264">L= 2.44 m</text>
<text x="187" y="329">T1 #3</text>
<text x="214" y="328">SON 52</text>
<text x="234" y="327">SON 52</text>
<text x="212" y="332">L= 2.44 m</text>
<text x="232" y="331">L= 0.80 m</text>
</g>
<g font-size="3.5">
<text x="912" y="105">ARQUITECTO COORDINADOR</text>
<text x="912" y="143">DISEÑO ESTRUCTURAL</text>
<text x="912" y="213">INTERVENTORÍA</text>
<text x="913" y="283">Versión</text>
<text x="935" y="283">Emisión</text>
<text x="965" y="283">Descripción</text>
<text x="916" y="292">AA</text>
<text x="933" y="292">15-06-2023</text>
<text x="961" y="292">Ingeniería básica</text>
<text x="916" y="297">AB</text>
<text x="933" y="297">04-08-2023</text>
<text x="964" y="297">Anteproyecto</text>
<text x="916" y="302">AC</text>
<text x="933" y="302">01-11-2023</text>
<text x="958" y="302">Anteproyecto V2 50%</text>
<text x="916" y="312">DD</text>
<text x="916" y="307">AD</text>
<text x="933" y="307">15-12-2023</text>
<text x="933" y="311">13-03-2024</text>
<text x="958" y="307">Anteproyecto V2 100%</text>
<text x="961" y="311">Entrega curaduría</text>
<text x="916" y="316">EE</text>
<text x="933" y="316">10-05-2024</text>
<text x="959" y="316">Proyecto Final 100%</text>
<text x="916" y="321">EF</text>
<text x="933" y="321">31-05-2024</text>
<text x="958" y="321">Respuesta Obs 100%</text>
<text x="916" y="326">FF</text>
<text x="933" y="326">21-06-2024</text>
<text x="964" y="326">Entrega Final</text>
<text x="917" y="331">01</text>
<text x="933" y="331">26-07-2024</text>
<text x="961" y="331">ENTREGA FINAL</text>
<text x="914" y="385">PROYECTO:</text>
<text x="914" y="412">FASE</text>
<text x="913" y="432">PROPÓSITO DE EMISIÓN</text>
<text x="967" y="460">ZONIFICACIÓN</text>
<text x="966" y="556">KEY PLAN</text>
<text x="958" y="663">DESPIECES DE</text>
<text x="955" y="667">VIGAS SOTANO 1</text>
<text x="928" y="678">CTIB_CNI_EST_414_DSP_XXX_01</text>
</g>
<g font-size="3.1">
<text x="83" y="46">6#6L= 6.00</text>
<text x="139" y="46">6#6L= 5.10</text>
<text x="327" y="46">6#6L= 6.00</text>
<text x="373" y="46">6#6L= 4.00</text>
<text x="556" y="46">6#6L= 6.00</text>
<text x="611" y="46">6#6L= 5.20</text>
<text x="27" y="61">b=.60 h=.70</text>
<text x="270" y="61">b=.60 h=.70</text>
<text x="500" y="61">b=.60 h=.70</text>
<text x="96" y="70">3#4L= 4.00 (2ª fila)</text>
<text x="339" y="70">3#4L= 4.00 (2ª fila)</text>
<text x="568" y="70">3#4L= 4.00 (2ª fila)</text>
<text x="83" y="77">6#6L= 6.00</text>
<text x="139" y="77">6#6L= 5.10</text>
<text x="327" y="77">6#6L= 6.00</text>
<text x="373" y="77">6#6L= 4.00</text>
<text x="556" y="77">6#6L= 6.00</text>
<text x="611" y="77">6#6L= 5.20</text>
<text x="83" y="118">6#6L= 6.00</text>
<text x="130" y="118">6#6L= 4.00</text>
<text x="318" y="118">6#6L= 6.00</text>
<text x="365" y="118">6#6L= 4.00</text>
<text x="553" y="118">6#6L= 6.00</text>
<text x="599" y="118">6#6L= 4.00</text>
<text x="27" y="133">b=.60 h=.70</text>
<text x="262" y="133">b=.60 h=.70</text>
<text x="496" y="133">b=.60 h=.70</text>
<text x="96" y="142">3#4L= 4.00 (2ª fila)</text>
<text x="330" y="142">3#4L= 4.00 (2ª fila)</text>
<text x="565" y="142">3#4L= 4.00 (2ª fila)</text>
<text x="83" y="149">6#6L= 6.00</text>
<text x="130" y="149">6#6L= 4.00</text>
<text x="318" y="149">6#6L= 6.00</text>
<text x="365" y="149">6#6L= 4.00</text>
<text x="553" y="149">6#6L= 6.00</text>
<text x="599" y="149">6#6L= 4.00</text>
<text x="83" y="190">6#6L= 6.00</text>
<text x="129" y="190">6#6L= 4.00</text>
<text x="318" y="190">6#6L= 6.00</text>
<text x="364" y="190">6#6L= 4.00</text>
<text x="553" y="190">6#6L= 6.00</text>
<text x="600" y="190">6#6L= 4.00</text>
<text x="27" y="205">b=.60 h=.70</text>
<text x="262" y="205">b=.60 h=.70</text>
<text x="496" y="205">b=.60 h=.70</text>
<text x="96" y="214">3#4L= 4.00 (2ª fila)</text>
<text x="330" y="214">3#4L= 4.00 (2ª fila)</text>
<text x="565" y="214">3#4L= 4.00 (2ª fila)</text>
<text x="83" y="221">6#6L= 6.00</text>
<text x="129" y="221">6#6L= 4.00</text>
<text x="318" y="221">6#6L= 6.00</text>
<text x="364" y="221">6#6L= 4.00</text>
<text x="553" y="221">6#6L= 6.00</text>
<text x="599" y="221">6#6L= 4.00</text>
<text x="83" y="262">6#6L= 6.00</text>
<text x="130" y="262">6#6L= 4.00</text>
<text x="318" y="262">6#6L= 6.00</text>
<text x="364" y="262">6#6L= 4.00</text>
<text x="549" y="262">6#6L= 6.00</text>
<text x="602" y="262">6#6L= 4.80</text>
<text x="27" y="277">b=.60 h=.70</text>
<text x="262" y="277">b=.60 h=.70</text>
<text x="493" y="277">b=.60 h=.70</text>
<text x="96" y="286">3#4L= 4.00 (2ª fila)</text>
<text x="330" y="286">3#4L= 4.00 (2ª fila)</text>
<text x="562" y="286">3#4L= 4.00 (2ª fila)</text>
<text x="83" y="293">6#6L= 6.00</text>
<text x="130" y="293">6#6L= 4.00</text>
<text x="318" y="293">6#6L= 6.00</text>
<text x="364" y="293">6#6L= 4.00</text>
<text x="549" y="293">6#6L= 6.00</text>
<text x="602" y="293">6#6L= 4.80</text>
<text x="83" y="330">6#6L= 6.00</text>
<text x="136" y="330">6#6L= 4.80</text>
<text x="27" y="345">b=.60 h=.70</text>
<text x="96" y="353">3#4L= 4.00 (2ª fila)</text>
<text x="83" y="361">6#6L= 6.00</text>
<text x="136" y="361">6#6L= 4.80</text>
</g>
<g font-size="2.9">
<text x="224" y="51">G= 0.10</text>
<text x="239" y="50">G= 0.10</text>
<text x="453" y="51">G= 0.10</text>
<text x="469" y="50">G= 0.10</text>
<text x="697" y="51">G= 0.10</text>
<text x="713" y="50">G= 0.10</text>
<text x="182" y="65" transform="rotate(-90 182 65)">0.70</text>
<text x="212" y="65" transform="rotate(-90 212 65)">0.60</text>
<text x="240" y="64" transform="rotate(-90 240 64)">0.60</text>
<text x="243" y="63" transform="rotate(-90 243 63)">#3</text>
<text x="411" y="65" transform="rotate(-90 411 65)">0.70</text>
<text x="442" y="65" transform="rotate(-90 442 65)">0.60</text>
<text x="470" y="64" transform="rotate(-90 470 64)">0.60</text>
<text x="473" y="63" transform="rotate(-90 473 63)">#3</text>
<text x="655" y="65" transform="rotate(-90 655 65)">0.70</text>
<text x="686" y="65" transform="rotate(-90 686 65)">0.60</text>
<text x="713" y="64" transform="rotate(-90 713 64)">0.60</text>
<text x="717" y="63" transform="rotate(-90 717 63)">#3</text>
<text x="222" y="75">0.52</text>
<text x="451" y="75">0.52</text>
<text x="695" y="75">0.52</text>
<text x="192" y="80">0.60</text>
<text x="223" y="78">#3</text>
<text x="422" y="80">0.60</text>
<text x="452" y="78">#3</text>
<text x="666" y="80">0.60</text>
<text x="696" y="78">#3</text>
<text x="210" y="123">G= 0.10</text>
<text x="225" y="122">G= 0.10</text>
<text x="445" y="123">G= 0.10</text>
<text x="460" y="122">G= 0.10</text>
<text x="679" y="123">G= 0.10</text>
<text x="695" y="122">G= 0.10</text>
<text x="168" y="137" transform="rotate(-90 168 137)">0.70</text>
<text x="198" y="137" transform="rotate(-90 198 137)">0.60</text>
<text x="226" y="136" transform="rotate(-90 226 136)">0.60</text>
<text x="229" y="135" transform="rotate(-90 229 135)">#3</text>
<text x="402" y="137" transform="rotate(-90 402 137)">0.70</text>
<text x="433" y="137" transform="rotate(-90 433 137)">0.60</text>
<text x="461" y="136" transform="rotate(-90 461 136)">0.60</text>
<text x="464" y="135" transform="rotate(-90 464 135)">#3</text>
<text x="637" y="137" transform="rotate(-90 637 137)">0.70</text>
<text x="668" y="137" transform="rotate(-90 668 137)">0.60</text>
<text x="695" y="136" transform="rotate(-90 695 136)">0.60</text>
<text x="699" y="135" transform="rotate(-90 699 135)">#3</text>
<text x="208" y="147">0.52</text>
<text x="442" y="147">0.52</text>
<text x="677" y="147">0.52</text>
<text x="179" y="152">0.60</text>
<text x="209" y="150">#3</text>
<text x="413" y="152">0.60</text>
<text x="443" y="150">#3</text>
<text x="648" y="152">0.60</text>
<text x="678" y="150">#3</text>
<text x="210" y="195">G= 0.10</text>
<text x="225" y="194">G= 0.10</text>
<text x="445" y="195">G= 0.10</text>
<text x="460" y="194">G= 0.10</text>
<text x="679" y="195">G= 0.10</text>
<text x="695" y="194">G= 0.10</text>
<text x="168" y="209" transform="rotate(-90 168 209)">0.70</text>
<text x="198" y="209" transform="rotate(-90 198 209)">0.60</text>
<text x="226" y="208" transform="rotate(-90 226 208)">0.60</text>
<text x="229" y="207" transform="rotate(-90 229 207)">#3</text>
<text x="402" y="209" transform="rotate(-90 402 209)">0.70</text>
<text x="433" y="209" transform="rotate(-90 433 209)">0.60</text>
<text x="461" y="208" transform="rotate(-90 461 208)">0.60</text>
<text x="464" y="207" transform="rotate(-90 464 207)">#3</text>
<text x="637" y="209" transform="rotate(-90 637 209)">0.70</text>
<text x="668" y="209" transform="rotate(-90 668 209)">0.60</text>
<text x="695" y="208" transform="rotate(-90 695 208)">0.60</text>
<text x="699" y="207" transform="rotate(-90 699 207)">#3</text>
<text x="208" y="219">0.52</text>
<text x="442" y="219">0.52</text>
<text x="677" y="219">0.52</text>
<text x="179" y="224">0.60</text>
<text x="209" y="222">#3</text>
<text x="413" y="224">0.60</text>
<text x="443" y="222">#3</text>
<text x="648" y="224">0.60</text>
<text x="678" y="222">#3</text>
<text x="210" y="267">G= 0.10</text>
<text x="225" y="266">G= 0.10</text>
<text x="445" y="267">G= 0.10</text>
<text x="460" y="266">G= 0.10</text>
<text x="685" y="267">G= 0.10</text>
<text x="701" y="266">G= 0.10</text>
<text x="168" y="281" transform="rotate(-90 168 281)">0.70</text>
<text x="198" y="281" transform="rotate(-90 198 281)">0.60</text>
<text x="226" y="280" transform="rotate(-90 226 280)">0.60</text>
<text x="229" y="279" transform="rotate(-90 229 279)">#3</text>
<text x="402" y="281" transform="rotate(-90 402 281)">0.70</text>
<text x="433" y="281" transform="rotate(-90 433 281)">0.60</text>
<text x="461" y="280" transform="rotate(-90 461 280)">0.60</text>
<text x="464" y="279" transform="rotate(-90 464 279)">#3</text>
<text x="643" y="281" transform="rotate(-90 643 281)">0.70</text>
<text x="674" y="281" transform="rotate(-90 674 281)">0.60</text>
<text x="702" y="280" transform="rotate(-90 702 280)">0.60</text>
<text x="705" y="279" transform="rotate(-90 705 279)">#3</text>
<text x="208" y="291">0.52</text>
<text x="442" y="291">0.52</text>
<text x="683" y="291">0.52</text>
<text x="179" y="296">0.60</text>
<text x="209" y="294">#3</text>
<text x="413" y="296">0.60</text>
<text x="443" y="294">#3</text>
<text x="654" y="296">0.60</text>
<text x="684" y="294">#3</text>
<text x="219" y="335">G= 0.10</text>
<text x="235" y="334">G= 0.10</text>
<text x="239" y="347" transform="rotate(-90 239 347)">#3</text>
<text x="177" y="349" transform="rotate(-90 177 349)">0.70</text>
<text x="208" y="349" transform="rotate(-90 208 349)">0.60</text>
<text x="235" y="348" transform="rotate(-90 235 348)">0.60</text>
<text x="217" y="359">0.52</text>
<text x="188" y="364">0.60</text>
<text x="218" y="362">#3</text>
</g>
<g font-size="2.8">
<text x="912" y="201">DISEÑADOR</text>
<text x="951" y="201">ING. NICOLÁS PARRA GARCÍA</text>
<text x="960" y="205">MAT. 25202 62063 CND</text>
<text x="912" y="269">Director de Interventoria:</text>
<text x="954" y="270">Ing. Jorge Iván Garcia Mancilla</text>
<text x="959" y="273">Mat. 632021 148063 QND</text>
<text x="939" y="402">MAT : No. 50C-00252470</text>
<text x="913" y="439">Curaduría</text>
<text x="956" y="439">Coordinación</text>
<text x="913" y="444">Revisión</text>
<text x="913" y="449">Entrega Cliente</text>
<text x="956" y="444">Construcción</text>
<text x="915" y="633">Fecha:</text>
<text x="968" y="633">26-07-2024</text>
<text x="915" y="647">Escala:</text>
<text x="968" y="648">As Indicated</text>
</g>
<g font-size="2.8" fill="#f00">
<text x="899" y="472">DETALLADO</text>
<text x="899" y="469">PROYECTO</text>
</g>
<g font-size="2.7">
<text x="77" y="58">15c/.10</text>
<text x="100" y="58">9c/.20</text>
<text x="117" y="58">11c/.10</text>
<text x="131" y="58">4c/.20</text>
<text x="146" y="58">15c/.10</text>
<text x="321" y="58">15c/.10</text>
<text x="339" y="58">6c/.20</text>
<text x="352" y="58">2c/.20</text>
<text x="370" y="58">24c/.10</text>
<text x="550" y="58">15c/.10</text>
<text x="571" y="58">8c/.20</text>
<text x="590" y="58">12c/.10</text>
<text x="604" y="58">4c/.20</text>
<text x="620" y="58">15c/.10</text>
<text x="77" y="130">15c/.10</text>
<text x="96" y="130">6c/.20</text>
<text x="109" y="130">2c/.20</text>
<text x="126" y="130">24c/.10</text>
<text x="312" y="130">15c/.10</text>
<text x="331" y="130">6c/.20</text>
<text x="343" y="130">2c/.20</text>
<text x="361" y="130">24c/.10</text>
<text x="546" y="130">15c/.10</text>
<text x="565" y="130">6c/.20</text>
<text x="578" y="130">2c/.20</text>
<text x="596" y="130">24c/.10</text>
<text x="77" y="202">15c/.10</text>
<text x="96" y="202">6c/.20</text>
<text x="109" y="202">2c/.20</text>
<text x="126" y="202">24c/.10</text>
<text x="312" y="202">15c/.10</text>
<text x="331" y="202">6c/.20</text>
<text x="343" y="202">2c/.20</text>
<text x="361" y="202">24c/.10</text>
<text x="546" y="202">15c/.10</text>
<text x="565" y="202">6c/.20</text>
<text x="578" y="202">2c/.20</text>
<text x="596" y="202">24c/.10</text>
<text x="77" y="274">15c/.10</text>
<text x="96" y="274">6c/.20</text>
<text x="109" y="274">2c/.20</text>
<text x="126" y="274">24c/.10</text>
<text x="312" y="274">15c/.10</text>
<text x="331" y="274">6c/.20</text>
<text x="343" y="274">2c/.20</text>
<text x="361" y="274">24c/.10</text>
<text x="543" y="274">15c/.10</text>
<text x="565" y="274">8c/.20</text>
<text x="583" y="274">11c/.10</text>
<text x="594" y="274">3c/.20</text>
<text x="608" y="274">15c/.10</text>
<text x="77" y="342">15c/.10</text>
<text x="99" y="342">8c/.20</text>
<text x="117" y="342">11c/.10</text>
<text x="127" y="342">3c/.20</text>
<text x="142" y="342">15c/.10</text>
</g>
<g font-size="2.2">
<text x="60" y="87">1.40</text>
<text x="113" y="87">6.70</text>
<text x="168" y="87">1.40</text>
<text x="303" y="87">1.40</text>
<text x="350" y="87">5.66</text>
<text x="397" y="87">1.40</text>
<text x="532" y="87">1.40</text>
<text x="587" y="87">6.76</text>
<text x="641" y="87">1.40</text>
<text x="60" y="159">1.40</text>
<text x="106" y="159">5.66</text>
<text x="154" y="159">1.40</text>
<text x="294" y="159">1.40</text>
<text x="341" y="159">5.66</text>
<text x="388" y="159">1.40</text>
<text x="529" y="159">1.40</text>
<text x="576" y="159">5.66</text>
<text x="623" y="159">1.40</text>
<text x="60" y="231">1.40</text>
<text x="106" y="231">5.66</text>
<text x="154" y="231">1.40</text>
<text x="294" y="231">1.40</text>
<text x="341" y="231">5.66</text>
<text x="388" y="231">1.40</text>
<text x="529" y="231">1.40</text>
<text x="576" y="231">5.66</text>
<text x="623" y="231">1.40</text>
<text x="60" y="303">1.40</text>
<text x="106" y="303">5.66</text>
<text x="154" y="303">1.40</text>
<text x="294" y="303">1.40</text>
<text x="341" y="303">5.66</text>
<text x="388" y="303">1.40</text>
<text x="526" y="303">1.40</text>
<text x="577" y="303">6.37</text>
<text x="629" y="303">1.40</text>
<text x="60" y="370">1.40</text>
<text x="111" y="370">6.37</text>
<text x="163" y="370">1.40</text>
</g>
<g font-size="2.1">
<text x="957" y="466">Nivel 24</text>
<text x="957" y="472">Nivel 22</text>
<text x="957" y="469">Nivel 23</text>
<text x="957" y="478">Nivel 20</text>
<text x="957" y="475">Nivel 21</text>
<text x="957" y="484">Nivel 18</text>
<text x="957" y="481">Nivel 19</text>
<text x="957" y="489">Nivel 16</text>
<text x="957" y="487">Nivel 17</text>
<text x="957" y="495">Nivel 14</text>
<text x="957" y="492">Nivel 15</text>
<text x="957" y="504">Nivel 11</text>
<text x="957" y="501">Nivel 12</text>
<text x="957" y="498">Nivel 13</text>
<text x="957" y="507">Nivel 10</text>
<text x="957" y="516">Nivel 7</text>
<text x="957" y="513">Nivel 8</text>
<text x="957" y="510">Nivel 9</text>
<text x="957" y="521">Nivel 5</text>
<text x="957" y="519">Nivel 6</text>
<text x="957" y="527">Nivel 3</text>
<text x="957" y="524">Nivel 4</text>
<text x="957" y="530">Nivel 2</text>
<text x="957" y="534">Nivel 1</text>
<text x="957" y="538">Nivel S1</text>
<text x="957" y="541">Nivel S2</text>
<text x="928" y="587">1C</text>
<text x="940" y="587">1B</text>
<text x="952" y="598">1A</text>
</g>
<g font-size="1.9">
<text x="120" y="46">1.10</text>
<text x="364" y="46">1.04</text>
<text x="592" y="46">1.14</text>
<text x="82" y="73">0.81</text>
<text x="120" y="77">1.10</text>
<text x="326" y="73">0.81</text>
<text x="364" y="77">1.04</text>
<text x="555" y="73">0.81</text>
<text x="592" y="77">1.14</text>
<text x="120" y="118">1.04</text>
<text x="355" y="118">1.04</text>
<text x="589" y="118">1.04</text>
<text x="82" y="145">0.81</text>
<text x="120" y="149">1.04</text>
<text x="317" y="145">0.81</text>
<text x="355" y="149">1.04</text>
<text x="552" y="145">0.81</text>
<text x="589" y="149">1.04</text>
<text x="120" y="190">1.04</text>
<text x="355" y="190">1.04</text>
<text x="589" y="190">1.04</text>
<text x="82" y="217">0.81</text>
<text x="120" y="221">1.04</text>
<text x="317" y="217">0.81</text>
<text x="355" y="221">1.04</text>
<text x="552" y="217">0.81</text>
<text x="589" y="221">1.04</text>
<text x="120" y="262">1.04</text>
<text x="355" y="262">1.04</text>
<text x="586" y="262">1.13</text>
<text x="82" y="289">0.81</text>
<text x="120" y="293">1.04</text>
<text x="317" y="289">0.81</text>
<text x="355" y="293">1.04</text>
<text x="549" y="289">0.81</text>
<text x="586" y="293">1.13</text>
<text x="120" y="330">1.13</text>
<text x="82" y="357">0.81</text>
<text x="120" y="361">1.13</text>
</g>
</svg>
